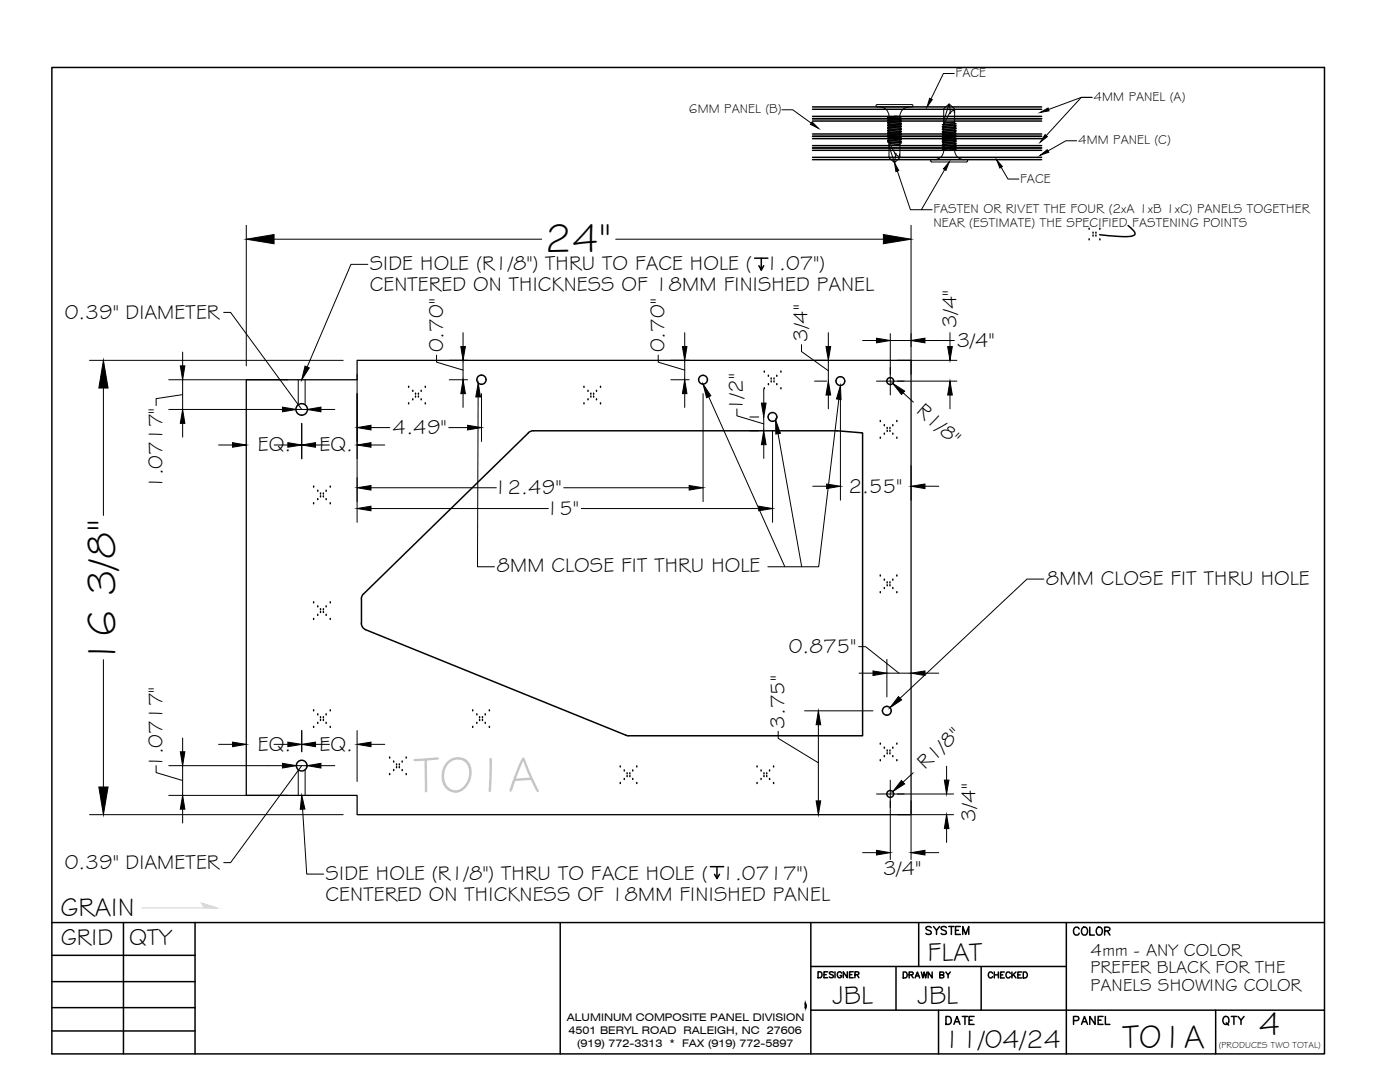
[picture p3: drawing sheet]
<svg xmlns="http://www.w3.org/2000/svg" width="279mm" height="216mm" viewBox="0 0 279 216" stroke-linecap="round" stroke-linejoin="round" font-family="sans-serif">
<!-- layer: Holes -->
<g fill="none" stroke="#000" stroke-width=".3">
<path d="M105.4 86.4l.5-.3 .5-.1h60.6l5.1 .4v60.4h-46.7l-.5-.1M105.5 86.4l-33 32.1-.3 .5-.1 .5M72.1 119.5v4.9M72.1 124.4a1.39 1.39 0 0 0 .9 1.2M73 125.7l51.9 21"/>
<circle cx="96.1" cy="75.8" r=".92"/>
<circle cx="140.3" cy="75.8" r=".88"/>
<circle cx="167.7" cy="76" r=".88"/>
<circle cx="177.7" cy="76" r=".69"/>
<circle cx="60.2" cy="81.7" r="1.15"/>
<circle cx="154.2" cy="83.2" r=".88"/>
<circle cx="60.2" cy="152.8" r="1.07"/>
<circle cx="177" cy="141.8" r=".88"/>
<circle cx="177.7" cy="158.4" r=".69"/>
</g>
<!-- layer: Blue -->
<path d="M49.1 75.8h22.2v-3.9h110.5v90.7h-110.5v-3.9h-22.2z" fill="none" stroke="#000" stroke-width=".25"/>
<!-- layer: Dim -->
<g fill="none" stroke="#000" stroke-width=".2">
<path d="M190.4 14.7h-2.1l-2.5 5M156 21.9h2.2l3.7 2.7M179.1 34.1l2.6 7.7h2.2M188.5 33.8l-4.6 8h2.1M199.8 33.4l1.4 2.3h2.1M209.3 21.8l6.5-2.4h2.2h-2.2l-7 7.7M214.9 28.1h-2.2l-3.6 2M49.1 45v28M54.7 47.7h53.4M73.4 52.7h-3.4l-8.7 20.5M122.9 47.7h53.4M181.8 45v29.7"/>
<path d="M17.9 71.9h50.6M20.6 77.4v25.4M33.7 75.8h23.7M36.4 78.7l-5.2 .8v1.4M36.4 70.3v2.7M36.4 75.8v5.9M44.6 62.3h1.4l14.2 19.4M59.5 75.8v5M60.9 75.8v5M71.3 74.7v29.5M87.1 70.9v1.4l5.3 1.6M89.7 71.9h3.6"/>
<path d="M89.7 75.8h3.6M92.4 66.4v2.8M92.4 71.9v3.9M92.4 78.5v2.8M95.4 79.2l-.1 33.9h3.4M96.1 78.5v9.6M131.4 70.9v1.4l5.3 1.6M133.9 71.9h3.6M133.9 75.8h3.6M136.7 66.4v2.8M136.7 71.9v3.9M136.7 78.5v2.8"/>
<path d="M140.3 78.5v21.6M141.4 79.2l15.2 33.9h-3.4M152.4 77.7v2.7M160 68.8v1.3l5.3 3.9M162.6 71.9h2.4M162.6 76.1h2.4M165.3 66.4v2.8M165.3 71.9v4.2M165.3 78.8v2.8M167.4 79.7l-4 33.4h-3.4M167.7 78.8v21M172.1 67.9h2.8"/>
<path d="M174.9 76.1h16.1M177.7 66.6v12.2M177.7 67.9h12.8M178.4 76l-.2 .5M179.1 71.9h11.9M180.2 78.4l2.1 1.8M189.6 66.4v2.8M189.6 78.8v2.8M33.7 81.7h22.7M36.4 84.5v2.7M43.6 88.8h2.8M54.7 88.8h2.7"/>
<path d="M59.1 81.7h2.2M60.2 84.5v7M63 88.8h2.7M64.1 81.7h2.7M74 88.8h2.8M74 85.3h3.8M74 97.3h25.1M89.6 85.3h3.7M112.5 97.3h25M147.1 81.6v1.4l5.3 1.6M149.6 83.2h1.8M149.6 86h1.8"/>
<path d="M152.4 83.2v2.8M152.4 88.7v2.8M154.2 86v18.2M155.3 86.5l4.7 26.6h-3.4M162.2 97h2.8M181.8 92.9v6.9M184.6 97h2.7M74 101.5h35.4M116 101.5h35.4M208.3 115.5h-3.3l-25.4 23.8M20.6 131.6v25.4M171.4 129h1.3l6.7 5.3"/>
<path d="M171.5 134.3h2.7M177 131.6v7.5M177 134.3h4.8M184.6 134.3h2.7M31.2 152.8v1.4l5.2 1.5M33.7 152.8h22.7M33.7 158.7h23.7M36.4 147.3v2.7M36.4 152.8v5.9M43.6 148.5h2.8M54.7 148.5h2.7M59.1 152.8h2.2"/>
<path d="M59.5 153.6v5.1M60.2 152.8l-14.2 19.3h-1.4M60.2 145.8v4.2M60.9 153.6v5.1M63 148.5h2.7M64.1 152.8h2.7M71.3 145.8v10.1M74 148.5h2.8M155.3 145.9v1.4l8 4.9M160.6 141.8h13.6M163.3 144.6v15.2M174.9 158.4h15.4"/>
<path d="M177.7 155.7v15.8M181.8 159.8v11.7M182.2 154.2l-2 1.9M188.9 152.9v2.8M17.9 162.6h50.6M36.4 161.5v2.7M60.4 161.5l.8 12.9h3.4M172.1 170.1h2.8M179.1 162.6h11.2M184.6 170.1h2.7M188.9 165.3v2.8"/>
</g>
<g fill="#000" stroke="#000" stroke-width=".2">
<path d="M185.5 19.6l.6 .3-1.1 1.4zM162.1 24.3l1.2 1.3-1.6-.8zM178.5 32.5l.9 1.5-.6 .2zM189.4 32.3l-.6 1.7-.5-.3zM198.9 31.9l1.1 1.3-.5 .3zM208.6 26.9l.4 .4-1.4 1.1zM207.6 31l1.4-1.1 .3 .5zM207.6 22.4l1.6-.9 .2 .6zM49.1 47.7l5.6-.9v1.8zM176.3 46.8l5.5 .9-5.5 .9zM20.6 71.9l1 5.5h-1.9zM36 73h.9l-.5 2.8z"/>
<path d="M60.9 73l.8 .4-1.5 2.4zM92.4 75.8l.5 2.7h-.9zM92 69.2h.9l-.5 2.7zM95.4 76.4l.5 2.8h-.9zM136.7 75.8l.4 2.7h-.9zM136.2 69.2h.9l-.4 2.7zM140.3 76.6l1.6 2.4-.9 .4zM165.3 76.1l.5 2.7h-1zM164.8 69.2h1l-.5 2.7zM167.7 76.9l.2 2.8-1-.1zM174.9 67.5l2.8 .4-2.8 .5zM178.2 76.5l2.4 1.5-.7 .7z"/>
<path d="M181.8 67.9l2.8-.4v.9zM189.6 76.1l.5 2.7h-1zM189.1 69.2h1l-.5 2.7zM36.4 81.7l.5 2.8h-.9zM46.4 88.3l2.7 .5-2.7 .4zM56.4 81.2l2.7 .5-2.7 .5zM57.4 88.3l2.8 .5-2.8 .4zM60.2 88.8l2.8-.5v.9zM61.3 81.7l2.8-.5v1zM71.3 88.8l2.7-.5v.9zM71.3 85.3l2.7-.4v.9zM71.3 97.3l2.7-.4v.9z"/>
<path d="M93.3 84.9l2.8 .4-2.8 .5zM137.5 96.9l2.8 .4-2.8 .5zM152 80.4h.9l-.5 2.8zM152.4 86l.5 2.7h-.9zM154.8 83.8l.9 2.7-.9 .1zM165 96.6l2.7 .4-2.7 .5zM181.8 97l2.8-.4v.9zM71.3 101.5l2.7-.5v.9zM151.4 101l2.8 .5-2.8 .4zM174.2 133.9l2.8 .4-2.8 .5zM179.3 139l.6 .7-2.3 1.5zM181.8 134.3l2.8-.4v.9z"/>
<path d="M19.7 157h1.9l-1 5.6zM36 150h.9l-.5 2.8zM46.4 148.1l2.7 .4-2.7 .5zM56.4 152.3l2.7 .5-2.7 .4zM57.4 148.1l2.8 .4-2.8 .5zM60.2 148.5l2.8-.4v.9zM61.3 152.8l2.8-.5v.9zM71.3 148.5l2.7-.4v.9zM163.3 141.8l.5 2.8h-.9zM162.9 159.8h.9l-.5 2.8zM179.9 155.7l.6 .7-2.3 1.5zM188.5 155.7h.9l-.5 2.7z"/>
<path d="M36.4 158.7l.5 2.8h-.9zM60.2 158.7l.7 2.7-1 .1zM174.9 169.7l2.8 .4-2.8 .5zM181.8 170.1l2.8-.4v.9zM188.9 162.6l.5 2.7h-.9z"/>
</g>
<!-- layer: 0 -->
<g fill="none" stroke="#000" stroke-width=".3">
<path d="M10.4 13.5h253.9v196.8h-253.9zM150.6 51.5h2.6M151.9 51.5v2.4l-.5-.9M152.4 53l-.5 .9M225.1 45a3.2 3.2 0 0 1 1.4 1.6 1.61 1.61 0 0 1-1.7 .6l-5.3-.4M141.8 172.9h2.6M143.1 172.9v2.4l-.5-.8M143.6 174.5l-.5 .8M10.4 184.1h253.9M10.4 190.6h28.5M10.4 195.9h28.5M24.6 184.1v26.2"/>
<path d="M38.9 184.1v26.2M111.8 184.1v26.2M161.8 192.8h51M161.8 184.1v26.2M163.3 193.9h.4a.64 .64 0 0 1 .4 .6 .64 .64 0 0 1-.4 .6h-.4zM164.4 194.5h.5M165.2 193.9h-.8v1.2h.8M166.3 194.1l-.3-.2-.5 .2 .1 .3 .7 .2-.1 .5h-.4l-.3-.2M166.6 193.9v1.2M168 194.2a.44 .44 0 0 0-.5-.3 .44 .44 0 0 0-.4 .5v.2a.42 .42 0 0 0 .4 .5 .42 .42 0 0 0 .5-.5h-.3M169.1 193.9v1.2l-.8-1.2v1.2M169.5 194.5h.5"/>
<path d="M170.3 193.9h-.8v1.2h.8M170.6 194.5l.7-.1 .1-.4-.8-.1v1.2M171 194.5l.4 .6M178.8 192.9v8.7M180.3 194h.4a.64 .64 0 0 1 .4 .5 .64 .64 0 0 1-.4 .6h-.4zM181.4 194.5h.7l.1-.4-.8-.1v1.1M181.8 194.5l.4 .6M182.6 195.1l.5-1.1 .4 1.1M182.8 194.7h.6M183.3 184.1v8.7M183.9 194l.3 1.1 .2-1.1 .3 1.1 .3-1.1M186 194v1.1l-.8-1.1v1.1"/>
<path d="M187.6 194.5h.6l.1-.4-.7-.1v1.1l.7-.1 .1-.3-.3-.2M188.8 194l.4 .5 .5-.5M189.2 194.5v.6M195.8 192.9v8.7M198.1 194.2a.44 .44 0 0 0-.5-.3 .44 .44 0 0 0-.3 .5v.3a.44 .44 0 0 0 .3 .4 .44 .44 0 0 0 .5-.2M198.4 194v1.1M198.4 194.5h.8M199.2 194v1.1M199.7 194.5h.4M200.4 194h-.7v1.1h.7M201.6 194.2a.44 .44 0 0 0-.5-.3 .44 .44 0 0 0-.3 .5v.3a.44 .44 0 0 0 .3 .4 .44 .44 0 0 0 .5-.2M202 194v1.1"/>
<path d="M202.2 194.5l.6 .6M202.8 194l-.8 .7M203.1 194.5h.5M203.9 194h-.8v1.1h.8M204.2 194h.4a.63 .63 0 0 1 .4 .5 .63 .63 0 0 1-.4 .6h-.4zM212.8 184.1v26.2M10.4 201.1h28.5M10.4 205.7h28.5M160.7 200.2v.9M161.8 201.6h102.5M187.3 201.6v8.7M242.6 201.6v8.7"/>
</g>
<!-- layer: Dots -->
<g fill="none" stroke="#000" stroke-width=".3">
<path d="M217.4 45.7h.1M217.4 47.9h.1M218.1 46.5h.1M218.1 47.1h.1M218.7 47.1h.1M218.7 46.5h.1M219.5 47.9h.1M219.5 45.7h.1M81.6 77.3h.1M82.4 78.1h.1M82.4 79.8h.1M82.9 78.7h.1"/>
<path d="M82.9 79.2h.1M83.5 79.2h.1M83.5 78.7h.1M84.1 79.8h.1M84.1 78.1h.1M84.9 77.3h.1M116.5 77.3h.1M117.3 78.1h.1M117.3 79.8h.1M117.9 78.7h.1M117.9 79.2h.1M118.5 79.2h.1"/>
<path d="M118.5 78.7h.1M119 79.8h.1M119 78.1h.1M119.8 77.3h.1M152.5 74.3h.1M152.5 77.6h.1M153.4 75.1h.1M153.4 76.8h.1M153.9 75.6h.1M153.9 76.2h.1M154.5 76.2h.1M154.5 75.6h.1"/>
<path d="M155 76.8h.1M155 75.1h.1M155.9 77.6h.1M155.9 74.3h.1M62.6 97.2h.1M63.4 98h.1M63.4 99.7h.1M64 98.6h.1M64 99.1h.1M64.5 99.1h.1M64.5 98.6h.1M65.1 99.7h.1"/>
<path d="M65.1 98h.1M65.9 97.2h.1M81.6 80.6h.1M84.9 80.6h.1M116.5 80.6h.1M119.8 80.6h.1M175.7 84.1h.1M175.7 87.4h.1M176.5 84.9h.1M176.5 86.6h.1M177.1 85.5h.1M177.1 86.1h.1"/>
<path d="M177.6 86.1h.1M177.6 85.5h.1M178.2 86.6h.1M178.2 84.9h.1M179 87.4h.1M179 84.1h.1M62.6 100.5h.1M65.9 100.5h.1M175.7 114.9h.1M175.7 118.3h.1M176.5 115.8h.1M176.5 117.4h.1"/>
<path d="M177.1 116.3h.1M177.1 116.9h.1M177.6 116.9h.1M177.6 116.3h.1M178.2 117.4h.1M178.2 115.8h.1M179 118.3h.1M179 114.9h.1M62.6 120.3h.1M62.6 123.6h.1M63.4 121.1h.1M63.4 122.8h.1"/>
<path d="M64 121.7h.1M64 122.2h.1M64.5 122.2h.1M64.5 121.7h.1M65.1 122.8h.1M65.1 121.1h.1M65.9 123.6h.1M65.9 120.3h.1M62.6 141.8h.1M62.6 145.1h.1M63.4 142.6h.1M63.4 144.3h.1"/>
<path d="M64 143.2h.1M64 143.8h.1M64.5 143.8h.1M64.5 143.2h.1M65.1 144.3h.1M65.1 142.6h.1M65.9 145.1h.1M65.9 141.8h.1M77.8 154.6h.1M77.8 151.3h.1M78.6 153.8h.1M78.6 152.1h.1"/>
<path d="M79.1 153.2h.1M79.1 152.6h.1M79.7 152.6h.1M79.7 153.2h.1M80.3 152.1h.1M80.3 153.8h.1M81.1 151.3h.1M81.1 154.6h.1M94.3 141.8h.1M94.3 145.1h.1M95.2 142.6h.1M95.2 144.3h.1"/>
<path d="M95.7 143.2h.1M95.7 143.8h.1M96.3 143.8h.1M96.3 143.2h.1M96.8 144.3h.1M96.8 142.6h.1M97.7 145.1h.1M97.7 141.8h.1M123.8 153h.1M123.8 156.3h.1M124.6 153.8h.1M124.6 155.5h.1"/>
<path d="M125.2 154.4h.1M125.2 155h.1M125.7 155h.1M125.7 154.4h.1M126.3 155.5h.1M126.3 153.8h.1M127.1 156.3h.1M127.1 153h.1M151.1 153h.1M151.1 156.3h.1M151.9 153.8h.1M151.9 155.5h.1"/>
<path d="M152.5 154.4h.1M152.5 155h.1M153 155h.1M153 154.4h.1M153.6 155.5h.1M153.6 153.8h.1M154.4 156.3h.1M154.4 153h.1M175.7 148.5h.1M175.7 151.8h.1M176.5 149.3h.1M176.5 151h.1"/>
<path d="M177.1 149.9h.1M177.1 150.4h.1M177.6 150.4h.1M177.6 149.9h.1M178.2 151h.1M178.2 149.3h.1M179 151.8h.1M179 148.5h.1"/>
</g>
<!-- layer: Fastener -->
<g fill="none" stroke="#000" stroke-width=".2">
<path d="M175 21.3h7M175.6 21.3a1.85 1.85 0 0 1 1.8 1.9v8.1l.2 .3 .9 .9-1.1-3.4M177.1 26l2.8 .2zM177.1 28.3l2.8 .2zM177.1 28l2.8 .2zM177.1 27l2.8 .2zM177.1 26.4l2.8 .2zM177.1 27.7l2.8 .2M177.1 25.7l2.8 .2zM177.1 25.4l2.8 .2zM177.1 23.7l2.8 .3zM177.1 24.4l2.8 .2z"/>
<path d="M177.1 23.4l2.8 .2M177.1 26l2.8 .2M177.1 28.3l2.8 .2M177.1 28l2.8 .2M177.1 27.3l2.8 .2M177.1 27l2.8 .2M177.1 26.7l2.8 .2M177.1 26.4l2.8 .2M177.1 23.7l2.8 .3M177.1 24.1l2.8 .2M177.1 24.4l2.8 .2M177.1 24.7l2.8 .2"/>
<path d="M177.1 25.7l2.8 .2M177.1 25.4l2.8 .2M177.4 28.4l1.3 2.4-.2 1.7 .9-.9 .2-.3M177.4 27.4l-.3-.1 2.8 .2-.3 .1M177.4 26.6l-.3 .1 2.8 .2-.3-.1M177.4 24.8l-.3-.1 2.8 .2-.3 .1M177.4 24l-.3 .1 2.8 .2-.3-.1M177.5 28.6l2.1 .2M177.6 28.7l2 .2M178.5 23.2l1.4 .1zM178.5 23.2l1.4 .1M178.8 30.5l.2 .5"/>
<path d="M179.5 30.7v.6l-.5-.3M179.6 28.8v.1M179.6 25.2l.3 .1-2.8-.3 2.8 .3h-.3M179.6 25.2l.3 .1h-.3M179.6 25.2l-2.5-.2 2.5 .3M179.6 28.9v2.4M181.4 21.3a1.85 1.85 0 0 0-1.8 1.9v5.6M182 20.9l.2 .2-.2 .2M182 20.9h-7l-.2 .2 .2 .2M185.9 32.3h7M188 25.5l2.8-.2zM188 24.9l2.8-.2z"/>
<path d="M188 25.2l2.8-.2zM188 26.2l2.8-.2zM188 26.5l2.8-.2zM188 26.9l2.8-.3zM188 27.8l2.8-.2zM188 29.8l2.8-.2zM188 29.5l2.8-.2zM188 29.1l2.8-.2zM188 28.8l2.8-.2zM188 28.5l2.8-.2-2.8 .2h.3M188 27.5l2.8-.2zM188.3 30a1.85 1.85 0 0 1-1.8 1.9"/>
<path d="M188.3 21.9v8.1M188.6 21.5l.8-.8-1.1 3.4M188.6 21.5l-.3 .4M189.4 30l1.4-.1zM189.7 22.5v.2M190.4 22.5v-.6l-.7 .6M190.5 21.9l-.1-.3-1-.9 .2 1.7-1.3 2.4M190.5 30a1.85 1.85 0 0 0 1.9 1.9M190.5 24.3v.1M190.5 27.9h.3l-2.8 .3 2.8-.3-.3 .1M190.5 27.9h.3l-.3 .1M190.5 27.9l-2.5 .3 2.5-.2"/>
<path d="M190.5 21.9v2.4M190.5 24.4v5.6M190.5 24.4l-2.1 .2M190.5 24.3l-2 .2M190.8 27l-2.8 .2M190.8 25.7l-2.8 .2M190.8 24.7l-2.8 .2M190.8 25l-2.8 .2M190.8 25.3l-2.8 .2M190.8 26l-2.8 .2M190.8 26.3l-2.8 .2M190.8 26.6l-2.8 .3"/>
<path d="M190.8 29.6l-2.8 .2M190.8 29.3l-2.8 .2M190.8 28.9l-2.8 .2M190.8 28.6l-2.8 .2M190.8 27.3l-2.8 .2M190.8 27.6l-2.8 .2M190.8 28.3h-.3M190.8 29.9l-1.4 .1M192.9 31.9l.2 .2-.2 .2M192.9 31.9h-7l-.2 .2 .2 .2"/>
</g>
<!-- layer: 4mm Panel -->
<g fill="none" stroke="#000" stroke-width=".3">
<path d="M162.2 27.2h45.7M162.2 23.7h45.7M162.2 24.2h45.7M162.2 26.7h45.7M162.2 21.3h45.7M162.2 21.8h45.7M162.2 23.2h45.7M162.2 29.5h45.7M162.2 30h45.7M162.2 31.4h45.7M162.2 31.9h45.7M162.2 27.7h45.7"/>
<path d="M162.2 29.1h45.7"/>
</g>
<!-- layer: 0 -->
<g fill="#000" stroke="#000" stroke-width=".2">
<path d="M160.7 200.2l.1 .2zM160.7 200.7l.1 .2z"/>
<path d="M160.7 200.7l.1 .2zM160.7 200.9v.2z"/>
<path d="M160.7 200.4l.1 .3zM160.7 200.4l.1 .3z"/>
</g>
<!-- layer: Arrow -->
<path d="M40.7 181.2l-.2-.6-.3-.4 3.1 1h-15" fill="none" stroke="#d9d9d9" stroke-width=".25"/>
<g fill="#d9d9d9" stroke="#d9d9d9" stroke-width=".2">
<path d="M40.2 180.2l.5 .2z"/>
<path d="M40.4 180.4l.9 .2zM40.4 180.4l.9 .2h-.8z"/>
<path d="M40.5 180.6l1.4 .1-.6-.1zM40.5 180.6l1.4 .1h-1.3z"/>
<path d="M40.6 180.7l2 .3-.7-.3zM40.6 180.7l2 .3h-1.9z"/>
<path d="M40.7 181l2.6 .2-.7-.2zM40.7 181l2.6 .2h-2.6z"/>
</g>
<text font-size="10.3" fill="#cfc4b8" x="82.6" y="158">T01A</text>
<g font-size="8.3">
<text x="108.7" y="50.4">24&quot;</text>
<text x="23" y="132.7" transform="rotate(-90 23 132.7)">16 3/8&quot;</text>
</g>
<g font-size="6.7">
<text x="224" y="209.1">T01A</text>
<text x="251.2" y="206.6">4</text>
</g>
<g font-size="5.3">
<text x="12.1" y="182.7">GRAIN</text>
<text x="185.1" y="191.7">FLAT</text>
<text x="166.1" y="200.4">JBL</text>
<text x="183.1" y="200.4">JBL</text>
<text x="188.3" y="209.1">11/04/24</text>
</g>
<g font-size="4.9">
<text x="188" y="205.7">DATE</text>
<text x="213.4" y="205.7">PANEL</text>
<text x="243.1" y="205.7">QTY</text>
</g>
<text font-size="4.8" x="12.1" y="188.6">GRID QTY</text>
<g font-size="4.4">
<text x="183.8" y="187.7">SYSTEM</text>
<text x="213.4" y="187.7">COLOR</text>
</g>
<g font-size="4.1">
<text x="73.8" y="53.8">SIDE HOLE (R1/8&quot;) THRU TO FACE HOLE ( 1.07&quot;)</text>
<text x="73.8" y="58.1">CENTERED ON THICKNESS OF 18MM FINISHED PANEL</text>
<text x="13" y="63.7">0.39&quot; DIAMETER</text>
<text x="190.9" y="65.4" transform="rotate(-90 190.9 65.4)">3/4&quot;</text>
<text x="88.4" y="70.3" transform="rotate(-90 88.4 70.3)">0.70&quot;</text>
<text x="132.6" y="70.3" transform="rotate(-90 132.6 70.3)">0.70&quot;</text>
<text x="161.1" y="68.3" transform="rotate(-90 161.1 68.3)">3/4&quot;</text>
<text x="190.9" y="69.2">3/4&quot;</text>
<text x="148.3" y="82.1" transform="rotate(-90 148.3 82.1)">1/2&quot;</text>
<text x="182.7" y="82.3" transform="rotate(42 182.7 82.3)">R1/8&quot;</text>
<text x="78.4" y="86.6">4.49&quot;</text>
<text x="51.4" y="90.1">EQ.</text>
<text x="63.8" y="90.1">EQ.</text>
<text x="32.4" y="97.6" transform="rotate(-90 32.4 97.6)">1.0717&quot;</text>
<text x="98.6" y="98.7">12.49&quot;</text>
<text x="169.3" y="98.4">2.55&quot;</text>
<text x="108.9" y="102.8">15&quot;</text>
<text x="99.1" y="114.2">8MM CLOSE FIT THRU HOLE</text>
<text x="208.7" y="116.6">8MM CLOSE FIT THRU HOLE</text>
<text x="157.4" y="130.3">0.875&quot;</text>
<text x="51.4" y="149.8">EQ.</text>
<text x="63.8" y="149.8">EQ.</text>
<text x="156.6" y="145.5" transform="rotate(-90 156.6 145.5)">3.75&quot;</text>
<text x="32.4" y="153.3" transform="rotate(-90 32.4 153.3)">1.0717&quot;</text>
<text x="184.6" y="153.7" transform="rotate(-43 184.6 153.7)">R1/8&quot;</text>
<text x="194.6" y="164" transform="rotate(-90 194.6 164)">3/4&quot;</text>
<text x="13" y="173.5">0.39&quot; DIAMETER</text>
<text x="65" y="175.5">SIDE HOLE (R1/8&quot;) THRU TO FACE HOLE ( 1.0717&quot;)</text>
<text x="65" y="179.7">CENTERED ON THICKNESS OF 18MM FINISHED PANEL</text>
<text x="176.3" y="174.6">3/4&quot;</text>
</g>
<g font-size="3.6">
<text x="217.7" y="190.8">4mm - ANY COLOR</text>
<text x="217.7" y="194.2">PREFER BLACK FOR THE</text>
<text x="217.7" y="197.8">PANELS SHOWING COLOR</text>
</g>
<g font-size="2.6">
<text x="190.7" y="15.4">FACE</text>
<text x="137.5" y="22.6">6MM PANEL (B)</text>
<text x="218.2" y="20.2">4MM PANEL (A)</text>
<text x="215.1" y="28.8">4MM PANEL (C)</text>
<text x="203.6" y="36.4">FACE</text>
<text x="186.3" y="42.6">FASTEN OR RIVET THE FOUR (2xA 1xB 1xC) PANELS TOGETHER</text>
<text x="186.3" y="45.4">NEAR (ESTIMATE) THE SPECIFIED FASTENING POINTS</text>
</g>
<g font-size="2.1">
<text x="113.1" y="203.8">ALUMINUM COMPOSITE PANEL DIVISION</text>
<text x="113.5" y="206.3">4501 BERYL ROAD RALEIGH, NC 27606</text>
<text x="115.2" y="208.9">(919) 772-3313 * FAX (919) 772-5897</text>
</g>
<text font-size="1.8" x="243.3" y="209">(PRODUCES TWO TOTAL)</text>
</svg>
